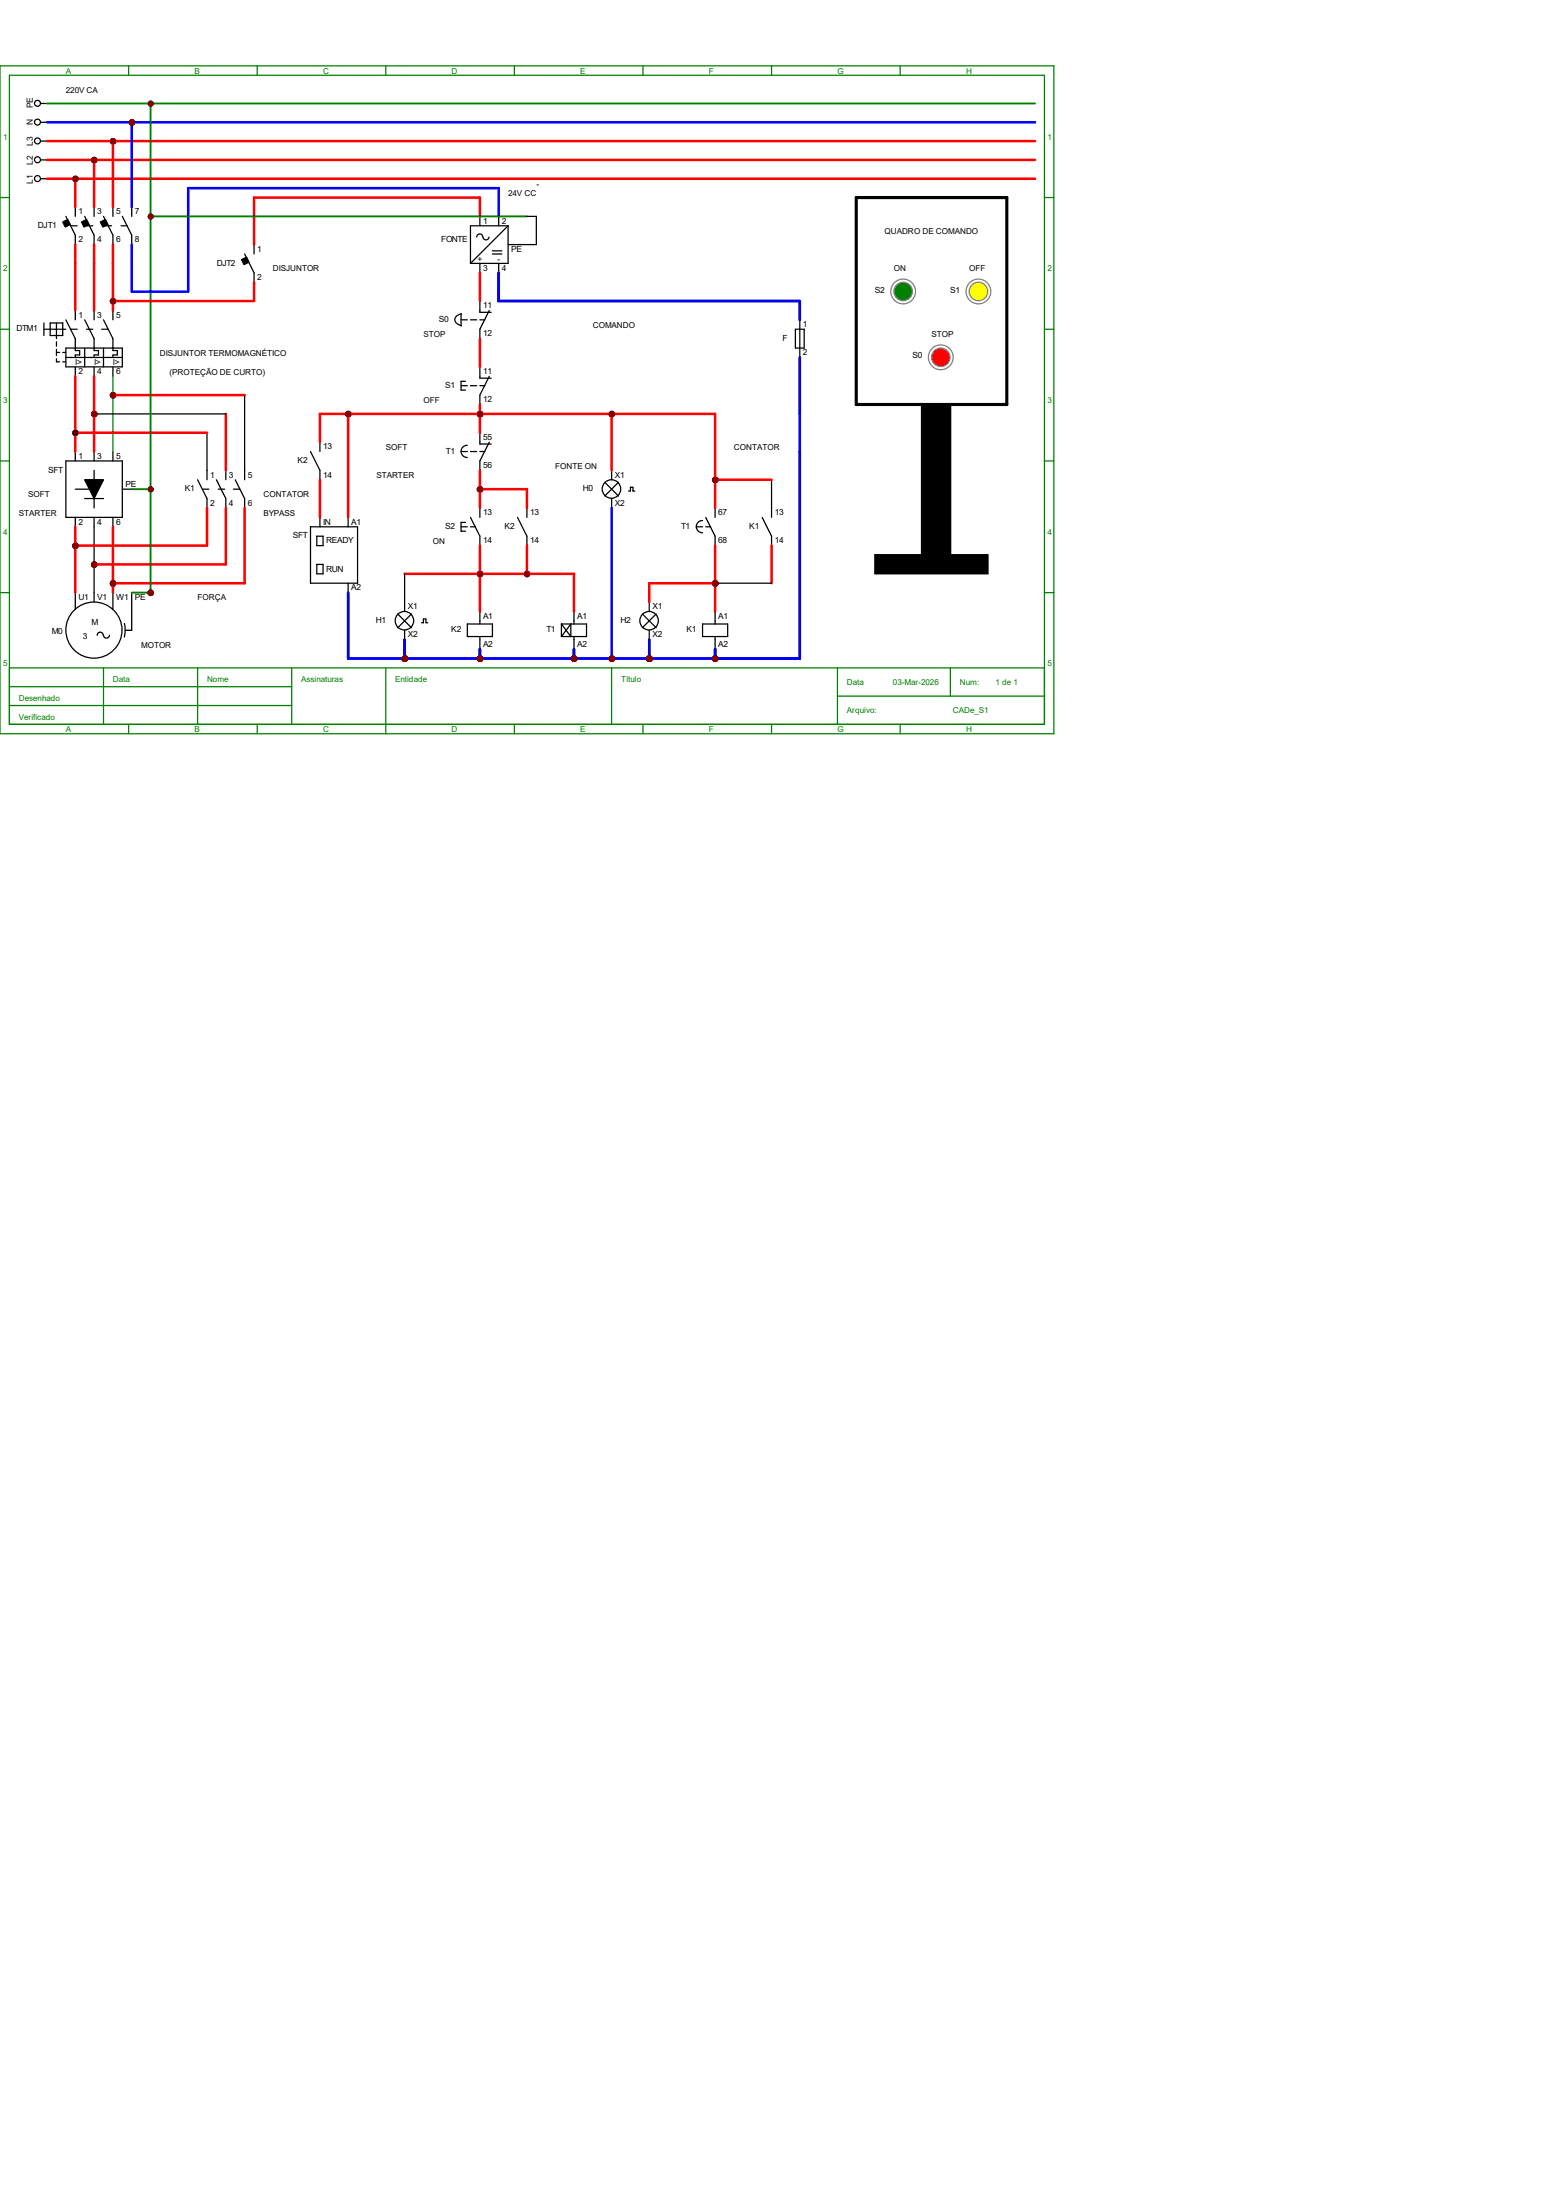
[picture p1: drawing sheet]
<svg xmlns="http://www.w3.org/2000/svg" width="210mm" height="297mm" viewBox="0 0 210 297" stroke-linecap="round" stroke-linejoin="round" font-family="sans-serif">
<g fill="none" stroke="#008000" stroke-width=".17">
<path d="M0 8.9h142.2v90.2h-142.2zM1.3 10.2h139.7v87.6h-139.7zM17.4 8.9v1.3M34.7 8.9v1.3M52.1 8.9v1.3M69.4 8.9v1.3M86.8 8.9v1.3M104.1 8.9v1.3M121.5 8.9v1.3M0 26.7h1.3M141 26.7h1.2M0 44.4h1.3"/>
<path d="M141 44.4h1.2M0 62.2h1.3M141 62.2h1.2M0 80h1.3M1.3 90.2h139.7M1.3 92.7h38.1M1.3 95.2h38.1M14 90.2v7.6M17.4 97.8v1.3M26.7 90.2v7.6M34.7 97.8v1.3M39.4 90.2v7.6"/>
<path d="M52.1 90.2v8.9M69.4 97.8v1.3M82.5 90.2v7.6M86.8 97.8v1.3M104.1 97.8v1.3M113 94h28M113 90.2v7.6M121.5 97.8v1.3M128.3 90.2v3.8M141 80h1.2"/>
</g>
<g fill="none" stroke="#000" stroke-width=".17">
<path d="M5.5 19h.8M5.5 16.5h.8M5.5 14h.8M5.5 24.1h.8M5.5 21.6h.8M8.9 62.2h7.6v7.6h-7.6zM10.2 61v1.2M10.2 69.8v1.3M10.2 66h2.5M11.4 67.3h2.6M12.7 61v1.2M12.7 63.5v5.1"/>
<path d="M12.7 69.8v1.3M15.2 61v1.2M15.2 69.8v1.3M16.5 66h1.3M26.7 64.8l1.2 2.5v1.3M27.3 66h.9M27.9 63.5v1.3M29.2 64.8l1.3 2.5v1.3M29.5 66h.8M30.5 63.5v1.3M31.5 66h.8M31.7 64.8l1.3 2.5v1.3"/>
<path d="M33 63.5v1.3M10.2 80v2.3M12.7 80v1.3M13.9 85.8a.4 .4 0 0 0-.4-.5 .4 .4 0 0 0-.4 .5M14.8 85.8a.4 .4 0 0 1-.4 .3 .4 .4 0 0 1-.4-.3M15.2 80v2.3M16.8 84.2l.1 .9-.1 .9M17.8 80v5.1h-.9"/>
<circle cx="5.1" cy="13.9" r=".4"/>
<circle cx="5.1" cy="16.5" r=".4"/>
<circle cx="5.1" cy="19" r=".4"/>
<circle cx="5.1" cy="24.1" r=".4"/>
<circle cx="5.1" cy="21.6" r=".4"/>
<circle cx="12.7" cy="85.1" r="3.8"/>
</g>
<path d="M11.4 64.8h2.6l-1.3 2.5z" fill="#000" stroke="#000" stroke-width=".17"/>
<g fill="#f00" stroke="#800000" stroke-width=".17">
<circle cx="10.2" cy="24.2" r=".28"/>
<circle cx="12.7" cy="21.6" r=".28"/>
<circle cx="15.3" cy="19.1" r=".28"/>
<circle cx="10.2" cy="58.4" r=".28"/>
<circle cx="12.7" cy="55.9" r=".28"/>
<circle cx="15.3" cy="53.4" r=".28"/>
<circle cx="10.2" cy="73.7" r=".28"/>
<circle cx="12.7" cy="76.2" r=".28"/>
<circle cx="15.3" cy="78.8" r=".28"/>
<circle cx="20.3" cy="14" r=".28"/>
<circle cx="20.3" cy="66.1" r=".28"/>
<circle cx="17.8" cy="16.5" r=".28"/>
</g>
<g fill="none" stroke="#000" stroke-width=".17">
<path d="M33 34.3l1.3 2.5v1.3M34.3 33v1.3M64.8 29.2v1.3M64.8 35.6v1.2M65.2 32a.4 .4 0 0 0-.5-.4 .4 .4 0 0 0-.4 .4M66 32a.4 .4 0 0 1-.4 .4 .4 .4 0 0 1-.4-.4M66.5 33.9h1.2M66.5 34.3h1.2M67.3 29.2v1.3M67.3 35.6v1.2M68.6 33h1.2M68.6 30.5h-5.1v5.1"/>
<path d="M68.6 30.5v5.1h-5.1M68.6 30.5l-5.1 5.1"/>
</g>
<path d="M32.6 35.1l.7-.4 .3 .7-.7 .3z" fill-rule="evenodd" fill="#000" stroke="#000" stroke-width=".17"/>
<g fill="#f00" stroke="#800000" stroke-width=".17">
<circle cx="15.3" cy="40.7" r=".28"/>
<circle cx="20.3" cy="29.2" r=".28"/>
</g>
<g fill="none" stroke="#000" stroke-width=".17">
<path d="M62.2 42.3v1.7M62.2 52.1h.9M62.2 43.2h.9M62.2 42.4a.85 .85 0 0 0-.8 1l.5 .4 .4 .1M62.8 51.5h-.6v1.2h.6M63.5 52.1h.8M63.5 43.2h.8M64.8 40.6v1.6h1.5M64.8 49.5v1.6h1.5M64.8 52.1h.6M64.8 43.2h.6M66 41.9l-1.2 2.5v1.3"/>
<path d="M66 50.8l-1.2 2.5v1.3M41.9 71.1h6.4v7.6h-6.4zM42.8 72.4h.8v1.3h-.8zM42.8 76.2h.8v1.3h-.8zM43.2 69.8v1.3M47 69.8v1.3M47 78.7v1.3M62.2 71.1h.9M62.8 70.5h-.6v1.2h.6M63.5 71.1h.7M63.5 69.8l1.3 2.6v1.3M64.8 68.6v1.2"/>
<path d="M69.8 69.8l1.3 2.6v1.3M71.1 68.6v1.2M63.1 84.2h3.4v1.7h-3.4zM64.8 82.5v1.7M64.8 85.9v1.7M75.8 84.2h3.4v1.7h-3.4M75.8 84.2v1.7M75.8 84.2l1.2 1.7v-1.7l-1.2 1.7M77.5 82.5v1.7M77.5 85.9v1.7M94.8 84.2h3.4v1.7h-3.4zM96.5 82.5v1.7"/>
<path d="M96.5 85.9v1.7"/>
</g>
<g fill="#f00" stroke="#800000" stroke-width=".17">
<circle cx="77.5" cy="88.9" r=".28"/>
<circle cx="64.8" cy="88.9" r=".28"/>
</g>
<g fill="none" stroke="#000" stroke-width=".17">
<path d="M43.2 59.7v1.3M64.8 58.4v1.5h1.5M66 59.7l-1.2 2.5v1.3M41.9 61l1.3 2.5v1.3M62.2 61h.9M63.1 60.1a.83 .83 0 0 0-.9 .8 .83 .83 0 0 0 .9 .9M63.5 61h.8M64.8 61h.6M94 71.1h.8M94.8 70.3a.83 .83 0 0 0-.8 .8 .83 .83 0 0 0 .8 .8M95.2 69.8l1.3 2.6v1.3M95.2 71.1h.7"/>
<path d="M96.5 68.6v1.2M102.9 69.8l1.2 2.6v1.3M104.1 68.6v1.2"/>
</g>
<g fill="#f00" stroke="#800000" stroke-width=".17">
<circle cx="64.8" cy="77.5" r=".28"/>
<circle cx="71.1" cy="77.5" r=".28"/>
<circle cx="64.8" cy="66.1" r=".28"/>
<circle cx="96.5" cy="78.8" r=".28"/>
<circle cx="64.8" cy="55.9" r=".28"/>
<circle cx="47" cy="55.9" r=".28"/>
<circle cx="96.5" cy="64.8" r=".28"/>
<circle cx="64.8" cy="88.9" r=".28"/>
<circle cx="77.5" cy="88.9" r=".28"/>
<circle cx="20.3" cy="80" r=".28"/>
</g>
<path d="M107.4 44.4h1.1v2.6h-1.1zM107.9 43.2v5.1" fill="none" stroke="#000" stroke-width=".17"/>
<path d="M115.6 26.7h20.3v27.9h-20.3z" fill="none" stroke="#000" stroke-width=".42"/>
<circle cx="121.9" cy="39.3" r="1.67" fill="none" stroke="#808080" stroke-width=".17"/>
<circle cx="121.9" cy="39.3" r="1.25" fill="#008000" stroke="#808080" stroke-width=".17"/>
<circle cx="132.1" cy="39.3" r="1.67" fill="none" stroke="#808080" stroke-width=".17"/>
<circle cx="132.1" cy="39.3" r="1.25" fill="#ff0" stroke="#808080" stroke-width=".17"/>
<circle cx="127" cy="48.2" r="1.67" fill="none" stroke="#808080" stroke-width=".17"/>
<circle cx="127" cy="48.2" r="1.25" fill="#f00" stroke="#808080" stroke-width=".17"/>
<g fill="none" stroke="#000" stroke-width=".17">
<path d="M86.7 82.9l1.9 1.9M87.6 81.3v1.2M87.6 85.1v1.3M88.6 82.9l-1.9 1.9"/>
<circle cx="87.6" cy="83.8" r="1.25"/>
</g>
<g fill="#f00" stroke="#800000" stroke-width=".17">
<circle cx="96.5" cy="78.8" r=".28"/>
<circle cx="64.8" cy="77.5" r=".28"/>
<circle cx="54.6" cy="88.9" r=".28"/>
<circle cx="87.7" cy="88.9" r=".28"/>
<circle cx="96.5" cy="88.9" r=".28"/>
<circle cx="64.8" cy="88.9" r=".28"/>
<circle cx="77.5" cy="88.9" r=".28"/>
</g>
<g fill="none" stroke="#000" stroke-width=".17">
<path d="M53.7 82.9l1.8 1.9M54.6 81.3v1.2M54.6 85.1v1.3M55.5 82.9l-1.8 1.9M56.9 84.1h.2v-.5h.4v.5h.2"/>
<circle cx="54.6" cy="83.8" r="1.25"/>
</g>
<g fill="#f00" stroke="#800000" stroke-width=".17">
<circle cx="82.6" cy="55.9" r=".28"/>
<circle cx="82.6" cy="88.9" r=".28"/>
</g>
<g fill="none" stroke="#000" stroke-width=".17">
<path d="M8.9 29.2l1.3 2.5v1.3M9.6 30.5h.8M10.2 27.9v1.3M11.4 29.2l1.3 2.5v1.3M11.7 30.5h.8M12.7 27.9v1.3M14 29.2l1.2 2.5v1.3M14.2 30.5h.9M15.2 27.9v1.3M16.3 30.5h.9M16.5 29.2l1.3 2.5v1.3M17.8 27.9v1.3"/>
<path d="M5.9 43.6v1.7M5.9 44.4h3M6.8 43.6h1.7v1.7h-1.7zM7.6 43.6v2.1M7.6 46.1v.6M7.6 47.2v.8M7.6 48.4v.5h.4M7.6 47.6h.4M8.5 47.6h.4M8.5 48.9h.4M8.9 43.2l1.3 2.5v1.6h.6v.6h-.6v.4M8.9 47h7.6v2.5h-7.6z"/>
<path d="M8.9 48.3h7.6M9.6 44.4h.8M10.2 41.9v1.3M10.2 49.5v1.3M11.4 43.2l1.3 2.5v1.6h.6v.6h-.6v.4M11.4 47v2.5M11.7 44.4h.8M12.7 41.9v1.3M12.7 49.5v1.3M13.7 44.4h.9M14 43.2l1.2 2.5v1.6h.6v.6h-.6v.4M14 47v2.5"/>
<path d="M15.2 41.9v1.3M15.2 49.5v1.3M81.6 65.1l1.9 1.9M82.5 63.5v1.3M82.5 67.3v1.3M83.5 65.1l-1.9 1.9M84.8 66.3h.3v-.5h.3v.5h.3"/>
<circle cx="82.5" cy="66" r="1.25"/>
</g>
<circle cx="127" cy="67.3" r=".17" fill="#000"/>
<path d="M124.5 54.6h3.7v20.3h-3.7z" fill-rule="evenodd" fill="#000" stroke="#000" stroke-width=".34"/>
<path d="M118.1 74.9h15.2v2.5h-15.2z" fill-rule="evenodd" fill="#000" stroke="#000" stroke-width=".25"/>
<g fill="#000" stroke="#000" stroke-width=".17">
<path d="M8.5 30l.6-.4 .4 .7-.7 .3z" fill-rule="evenodd"/>
<path d="M11 30l.7-.4 .3 .7-.7 .3z" fill-rule="evenodd"/>
<path d="M13.5 30l.7-.4 .4 .7-.7 .3z" fill-rule="evenodd"/>
</g>
<g fill="#f00" stroke="#800000" stroke-width=".34">
<circle cx="10.2" cy="24.2" r=".28"/>
<circle cx="12.7" cy="21.6" r=".28"/>
<circle cx="15.3" cy="19.1" r=".28"/>
<circle cx="10.2" cy="58.4" r=".28"/>
<circle cx="12.7" cy="55.9" r=".28"/>
<circle cx="15.3" cy="53.4" r=".28"/>
<circle cx="10.2" cy="73.7" r=".28"/>
<circle cx="12.7" cy="76.2" r=".28"/>
<circle cx="15.3" cy="78.8" r=".28"/>
<circle cx="17.8" cy="16.5" r=".28"/>
<circle cx="15.3" cy="40.7" r=".28"/>
<circle cx="77.5" cy="88.9" r=".28"/>
<circle cx="64.8" cy="88.9" r=".28"/>
<circle cx="64.8" cy="77.5" r=".28"/>
<circle cx="71.1" cy="77.5" r=".28"/>
<circle cx="64.8" cy="66.1" r=".28"/>
<circle cx="96.5" cy="78.8" r=".28"/>
<circle cx="64.8" cy="55.9" r=".28"/>
<circle cx="47" cy="55.9" r=".28"/>
<circle cx="96.5" cy="64.8" r=".28"/>
<circle cx="20.3" cy="80" r=".28"/>
<circle cx="54.6" cy="88.9" r=".28"/>
<circle cx="87.7" cy="88.9" r=".28"/>
<circle cx="96.5" cy="88.9" r=".28"/>
<circle cx="82.6" cy="55.9" r=".28"/>
<circle cx="82.6" cy="88.9" r=".28"/>
</g>
<g fill="#f00" stroke="#800000" stroke-width=".25">
<circle cx="20.3" cy="14" r=".28"/>
<circle cx="20.3" cy="66.1" r=".28"/>
<circle cx="20.3" cy="29.2" r=".28"/>
</g>
<circle cx="10.2" cy="24.2" r=".28" fill="#f00" stroke="#000" stroke-width=".17"/>
<g fill="none" stroke="#f00" stroke-width=".34">
<path d="M6.3 19h133.4M15.2 19v8.9M6.3 24.1h133.4M6.3 21.6h133.4M10.2 24.1v3.8M10.2 35.6v6.3M12.7 21.6v6.3M12.7 35.6v6.3M15.2 35.6v6.3M10.2 50.8v10.2M10.2 58.4h17.7M12.7 50.8v10.2"/>
<path d="M10.2 71.1v8.9M15.2 71.1v8.9"/>
</g>
<path d="M6.3 14h133.4" fill="none" stroke="#008000" stroke-width=".25"/>
<path d="M6.3 16.5h133.4" fill="none" stroke="#00f" stroke-width=".34"/>
<g fill="#800000" stroke="#800000" stroke-width=".34">
<circle cx="10.2" cy="24.2" r=".28"/>
<circle cx="12.7" cy="21.6" r=".28"/>
<circle cx="15.3" cy="19.1" r=".28"/>
</g>
<path d="M15.2 50.8v10.2" fill="none" stroke="#008000" stroke-width=".17"/>
<path d="M27.9 58.4v5.1M12.7 71.1v8.9" fill="none" stroke="#000" stroke-width=".17"/>
<circle cx="10.2" cy="58.4" r=".28" fill="#800000" stroke="#000" stroke-width=".17"/>
<g fill="none" stroke="#f00" stroke-width=".34">
<path d="M34.3 38.1v2.5h-19.1M64.8 29.2v-2.5h-30.5v6.3M64.8 36.8v3.8M15.2 53.3h17.8M30.5 55.9v7.6M64.8 45.7v3.8M64.8 54.6v3.8M27.9 68.6v5.1h-17.7M30.5 68.6v7.6h-17.8M33 68.6v10.1h-17.8M64.8 63.5v5.1M64.8 73.7v8.8"/>
<path d="M64.8 77.5h12.7v5"/>
</g>
<path d="M71.1 29.2h1.3v3.8h-2.6M12.7 55.9h17.8M33 53.3v10.2M47 80v8.9" fill="none" stroke="#000" stroke-width=".17"/>
<g fill="#800000" stroke="#800000" stroke-width=".34">
<circle cx="12.7" cy="55.9" r=".28"/>
<circle cx="15.3" cy="53.4" r=".28"/>
<circle cx="10.2" cy="73.7" r=".28"/>
<circle cx="12.7" cy="76.2" r=".28"/>
<circle cx="15.3" cy="78.8" r=".28"/>
<circle cx="17.8" cy="16.5" r=".28"/>
<circle cx="15.3" cy="40.7" r=".28"/>
<circle cx="77.5" cy="88.9" r=".28"/>
<circle cx="64.8" cy="88.9" r=".28"/>
</g>
<path d="M20.3 14v66h-2.5M20.3 29.2h50.8M17.8 66h2.5" fill="none" stroke="#008000" stroke-width=".25"/>
<g fill="#800000" stroke="#800000" stroke-width=".25">
<circle cx="20.3" cy="14" r=".28"/>
<circle cx="20.3" cy="66.1" r=".28"/>
<circle cx="20.3" cy="29.2" r=".28"/>
</g>
<path d="M17.8 16.5v11.4M67.3 29.2v-3.8h-41.9v14h-7.6v-3.8M64.8 87.6v1.3M77.5 87.6v1.3M96.5 87.6v1.3h-49.5" fill="none" stroke="#00f" stroke-width=".34"/>
<circle cx="64.8" cy="77.5" r=".28" fill="#800000" stroke="#000" stroke-width=".17"/>
<g fill="none" stroke="#f00" stroke-width=".34">
<path d="M10.2 33v2.6M12.7 33v2.6M15.2 33v2.6M43.2 59.7v-3.8h53.3v12.7M47 55.9v13.9M82.5 55.9v7.6M43.2 64.8v5M54.6 77.5h10.2M64.8 66h6.3v2.6M71.1 73.7v3.8M96.5 73.7v8.8M96.5 64.8h7.6"/>
<path d="M96.5 78.7h-8.9v2.6M104.1 73.7v5"/>
</g>
<g fill="#800000" stroke="#800000" stroke-width=".34">
<circle cx="71.1" cy="77.5" r=".28"/>
<circle cx="64.8" cy="66.1" r=".28"/>
<circle cx="64.8" cy="55.9" r=".28"/>
<circle cx="47" cy="55.9" r=".28"/>
<circle cx="96.5" cy="64.8" r=".28"/>
<circle cx="64.8" cy="88.9" r=".28"/>
<circle cx="77.5" cy="88.9" r=".28"/>
<circle cx="20.3" cy="80" r=".28"/>
<circle cx="96.5" cy="78.8" r=".28"/>
<circle cx="64.8" cy="77.5" r=".28"/>
<circle cx="54.6" cy="88.9" r=".28"/>
<circle cx="87.7" cy="88.9" r=".28"/>
<circle cx="96.5" cy="88.9" r=".28"/>
<circle cx="82.6" cy="55.9" r=".28"/>
<circle cx="82.6" cy="88.9" r=".28"/>
</g>
<path d="M54.6 77.5v3.8M96.5 78.7h7.6M104.1 64.8v3.8M47 88.9h49.5" fill="none" stroke="#000" stroke-width=".17"/>
<g fill="#800000" stroke="#800000" stroke-width=".17">
<circle cx="96.5" cy="78.8" r=".28"/>
<circle cx="77.5" cy="88.9" r=".28"/>
</g>
<path d="M67.3 36.8v3.8h40.6v2.6M107.9 48.3v7.6M107.9 61v27.9h-11.4v-1.3M47 80v8.9M54.6 86.4v2.5M64.8 87.6v1.3M77.5 87.6v1.3M87.6 86.4v2.5" fill="none" stroke="#000" stroke-width=".34"/>
<path d="M17.8 33v2.6M67.3 36.8v3.8h40.6v2.6M107.9 48.3v40.6h-60.9v-8.9M82.5 68.6v20.3M54.6 86.4v2.5M64.8 87.6v1.3M77.5 87.6v1.3M87.6 86.4v2.5M96.5 87.6v1.3" fill="none" stroke="#00f" stroke-width=".34"/>
<g font-size="1.1" fill="#008000">
<text x="8.9" y="9.9">A</text>
<text x="26.2" y="9.9">B</text>
<text x="43.6" y="9.9">C</text>
<text x="61" y="9.9">D</text>
<text x="78.3" y="9.9">E</text>
<text x="95.7" y="9.9">F</text>
<text x="113" y="9.9">G</text>
<text x="130.4" y="9.9">H</text>
<text x=".4" y="18.8">1</text>
<text x="141.4" y="18.8">1</text>
<text x=".4" y="36.6">2</text>
<text x="141.4" y="36.6">2</text>
<text x=".4" y="54.4">3</text>
<text x="141.4" y="54.4">3</text>
<text x=".4" y="72.2">4</text>
<text x="141.4" y="72.2">4</text>
<text x=".4" y="90">5</text>
<text x="141.4" y="90">5</text>
<text x="2.5" y="94.6">Desenhado</text>
<text x="15.2" y="92.1">Data</text>
<text x="27.9" y="92.1">Nome</text>
<text x="40.6" y="92.1">Assinaturas</text>
<text x="53.3" y="92.1">Entidade</text>
<text x="83.8" y="92.1">Título</text>
<text x="114.3" y="92.5">Data</text>
<text x="120.5" y="92.5">03-Mar-2026</text>
<text x="129.5" y="92.5">Num:</text>
<text x="134.4" y="92.5">1 de 1</text>
<text x="2.5" y="97.2">Verificado</text>
<text x="8.9" y="98.8">A</text>
<text x="26.2" y="98.8">B</text>
<text x="43.6" y="98.8">C</text>
<text x="61" y="98.8">D</text>
<text x="78.3" y="98.8">E</text>
<text x="95.7" y="98.8">F</text>
<text x="113" y="98.8">G</text>
<text x="114.3" y="96.3">Arquivo:</text>
<text x="128.6" y="96.3">CADe_S1</text>
<text x="130.4" y="98.8">H</text>
</g>
<g font-size="1.1">
<text x="4.4" y="16.8" transform="rotate(-90 4.4 16.8)">N</text>
<text x="4.4" y="14.6" transform="rotate(-90 4.4 14.6)">PE</text>
<text x="8.9" y="12.5">220V CA</text>
<text x="4.4" y="22.3" transform="rotate(-90 4.4 22.3)">L2</text>
<text x="4.4" y="19.7" transform="rotate(-90 4.4 19.7)">L3</text>
<text x="4.4" y="24.8" transform="rotate(-90 4.4 24.8)">L1</text>
<text x="10.6" y="28.9">1</text>
<text x="13.1" y="28.9">3</text>
<text x="15.7" y="28.9">5</text>
<text x="18.2" y="28.9">7</text>
<text x="68.6" y="26.5">24V CC</text>
<text x="72.4" y="25.2">-</text>
<text x="5.1" y="30.8">DJT1</text>
<text x="10.6" y="32.7">2</text>
<text x="13.1" y="32.7">4</text>
<text x="15.7" y="32.7">6</text>
<text x="18.2" y="32.7">8</text>
<text x="29.3" y="35.9">DJT2</text>
<text x="34.7" y="34">1</text>
<text x="59.6" y="32.7">FONTE</text>
<text x="64.4" y="35.3">+</text>
<text x="65.2" y="30.2">1</text>
<text x="67.1" y="35.3">-</text>
<text x="67.7" y="30.2">2</text>
<text x="69" y="34">PE</text>
<text x="119.4" y="31.5">QUADRO DE COMANDO</text>
<text x="34.7" y="37.8">2</text>
<text x="36.8" y="36.6">DISJUNTOR</text>
<text x="65.2" y="36.5">3</text>
<text x="65.2" y="41.6">11</text>
<text x="67.7" y="36.5">4</text>
<text x="118.1" y="39.5">S2</text>
<text x="120.6" y="36.6">ON</text>
<text x="128.2" y="39.5">S1</text>
<text x="130.8" y="36.6">OFF</text>
<text x="2.2" y="44.7">DTM1</text>
<text x="10.6" y="42.9">1</text>
<text x="13.1" y="42.9">3</text>
<text x="15.7" y="42.9">5</text>
<text x="57.1" y="45.5">STOP</text>
<text x="59.2" y="43.5">S0</text>
<text x="65.2" y="45.4">12</text>
<text x="80" y="44.2">COMANDO</text>
<text x="105.6" y="46">F</text>
<text x="108.4" y="44.2">1</text>
<text x="108.4" y="48">2</text>
<text x="125.7" y="45.5">STOP</text>
<text x="10.2" y="49.2">I&gt;</text>
<text x="10.6" y="50.5">2</text>
<text x="12.7" y="49.2">I&gt;</text>
<text x="13.1" y="50.5">4</text>
<text x="15.2" y="49.2">I&gt;</text>
<text x="15.7" y="50.5">6</text>
<text x="21.6" y="48">DISJUNTOR TERMOMAGNÉTICO</text>
<text x="22.9" y="50.6">(PROTEÇÃO DE CURTO)</text>
<text x="60.1" y="52.4">S1</text>
<text x="65.2" y="50.5">11</text>
<text x="123.1" y="48.4">S0</text>
<text x="57.1" y="54.4">OFF</text>
<text x="65.2" y="54.3">12</text>
<text x="65.2" y="59.4">55</text>
<text x="6.5" y="63.8">SFT</text>
<text x="10.6" y="61.9">1</text>
<text x="13.1" y="61.9">3</text>
<text x="15.7" y="61.9">5</text>
<text x="16.9" y="65.7">PE</text>
<text x="28.4" y="64.5">1</text>
<text x="30.9" y="64.5">3</text>
<text x="33.4" y="64.5">5</text>
<text x="40.2" y="62.5">K2</text>
<text x="43.6" y="60.7">13</text>
<text x="43.6" y="64.5">14</text>
<text x="50.8" y="64.6">STARTER</text>
<text x="52.1" y="60.7">SOFT</text>
<text x="60.2" y="61.3">T1</text>
<text x="65.2" y="63.2">56</text>
<text x="74.9" y="63.3">FONTE ON</text>
<text x="83" y="64.5">X1</text>
<text x="99.1" y="60.7">CONTATOR</text>
<text x="2.5" y="69.6">STARTER</text>
<text x="3.8" y="67.1">SOFT</text>
<text x="10.6" y="70.8">2</text>
<text x="13.1" y="70.8">4</text>
<text x="15.7" y="70.8">6</text>
<text x="24.9" y="66.3">K1</text>
<text x="28.4" y="68.3">2</text>
<text x="30.9" y="68.3">4</text>
<text x="33.4" y="68.3">6</text>
<text x="35.6" y="67.1">CONTATOR</text>
<text x="35.6" y="69.6">BYPASS</text>
<text x="43.6" y="70.8">IN</text>
<text x="47.4" y="70.8">A1</text>
<text x="60.1" y="71.4">S2</text>
<text x="65.2" y="69.6">13</text>
<text x="68.1" y="71.4">K2</text>
<text x="71.5" y="69.6">13</text>
<text x="78.7" y="66.3">H0</text>
<text x="83" y="68.3">X2</text>
<text x="91.9" y="71.4">T1</text>
<text x="96.9" y="69.6">67</text>
<text x="101.1" y="71.4">K1</text>
<text x="104.6" y="69.6">13</text>
<text x="39.5" y="72.7">SFT</text>
<text x="44" y="73.4">READY</text>
<text x="44" y="77.2">RUN</text>
<text x="58.4" y="73.4">ON</text>
<text x="65.2" y="73.4">14</text>
<text x="71.5" y="73.4">14</text>
<text x="96.9" y="73.4">68</text>
<text x="104.6" y="73.4">14</text>
<text x="10.6" y="81">U1</text>
<text x="13.1" y="81">V1</text>
<text x="15.7" y="81">W1</text>
<text x="18.2" y="81">PE</text>
<text x="26.7" y="81.1">FORÇA</text>
<text x="47.4" y="79.7">A2</text>
<text x="55" y="82.3">X1</text>
<text x="65.2" y="83.5">A1</text>
<text x="77.9" y="83.5">A1</text>
<text x="88.1" y="82.3">X1</text>
<text x="96.9" y="83.5">A1</text>
<text x="7" y="85.6">M0</text>
<text x="11.2" y="86.2">3</text>
<text x="12.4" y="84.4">M</text>
<text x="19" y="87.4">MOTOR</text>
<text x="50.7" y="84.1">H1</text>
<text x="55" y="86.1">X2</text>
<text x="60.9" y="85.4">K2</text>
<text x="65.2" y="87.3">A2</text>
<text x="73.7" y="85.4">T1</text>
<text x="77.9" y="87.3">A2</text>
<text x="83.7" y="84.1">H2</text>
<text x="88.1" y="86.1">X2</text>
<text x="92.7" y="85.4">K1</text>
<text x="96.9" y="87.3">A2</text>
</g>
</svg>
